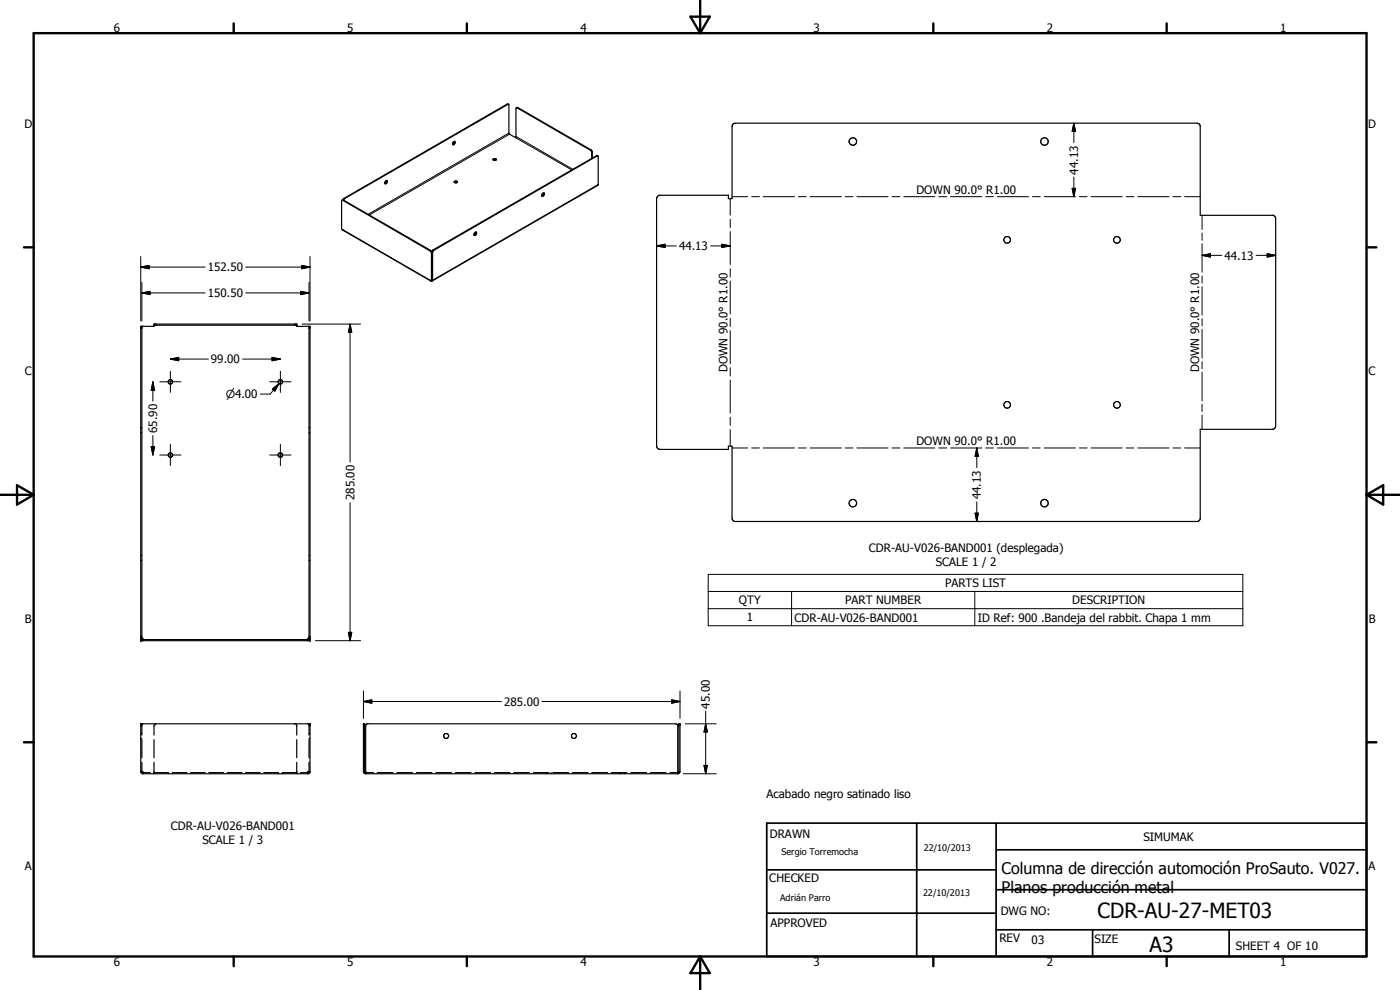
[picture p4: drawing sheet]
<svg xmlns="http://www.w3.org/2000/svg" width="420mm" height="297mm" viewBox="0 0 420 297" stroke-linecap="round" stroke-linejoin="round" font-family="sans-serif">
<g fill="none" stroke="#000" stroke-width=".35">
<path d="M152.6 31.3l-.4-.1-49 28.3-.3 .5M155.1 32.3l22.2 12.9 .3 .5v1.8M155.1 32.3h-.1M115.7 54.3l.3-.2a.51 .51 0 0 1 .2 .7 .51 .51 0 0 1-.7 .2zM116 54.1v.6l-.5 .4M136 42.7l.3-.3 .3 .2-.2 .6-.3 .2-.3-.2zM136.3 54.7l.3-.2 .6 .2M136.4 42.4l-.2 .7-.4 .2M136.4 54.4l.3-.1 .6 .2a.53 .53 0 0 1-.5 .4 .53 .53 0 0 1-.5-.3zM148 48l.2-.2 .7 .2M148 47.8a.49 .49 0 0 1 .5-.2 .49 .49 0 0 1 .4 .4l-.6 .1zM163.1 57.9l-.5 .4v.5"/>
<path d="M163.1 57.9a.52 .52 0 0 1 .2 .7 .52 .52 0 0 1-.7 .2M163.1 57.9a.67 .67 0 0 1-.5 .9M177.7 47.4v-1.8l-.3-.6-22-12.7-.6 .3v8.5l-.1 .2-1.8-1-.2-.3v-8.6l-.2-.1-49.1 28.3-.3 .5M179.4 46.8l-.3-.1-49.1 28.3-.3 .6v8.6h-.2M179.5 55.5v-8.5l-.2-.2-49.2 28.4-.3 .5-.1 8.5M179.5 55.5h.1M179.5 55.5l-49.8 28.8M197.4 58.8l.5-.2h20.7v1h1.1v-21.6l.2-.7 .8-.3h138.7l.8 .7v26.9h21.8l.8 .8v62.7l-.8 .7h-21.8v26.9l-.8 .8h-138.9l-.6-.4-.2-.7v-21.5h-1.1v.9h-20.5l-.7-.2-.3-.5v-74.5zM102.6 60.1l.5-.1 26.2 15.2 .4 .6M142.4 69.9l.5-.3a.62 .62 0 0 1 0 .7 .62 .62 0 0 1-.6 .3zM142.8 69.6v.6l-.5 .3M42.6 97.9v93.7"/>
<path d="M46.2 97.6h42.9M92.7 97.9v93.7M129.1 84.1l.4 .1-.2 .1zM129.5 84.2v-8.3l-.3-.5-26.3-15.3h-.3l-.1 8.6 .5 .4 26.2 15.2M129.5 84.2h.2M42.2 129.8h.1M42.2 128.3h.1M42.4 129.8h.2M42.4 128.3h.2M92.7 129.8h.1M92.7 128.3h.1M93 129.8h.1"/>
<path d="M93 128.3h.1M42.2 168.1h.1M42.2 166.7h.1M42.4 168.1h.2M42.4 166.7h.2M92.7 168.1h.1M92.7 166.7h.1M93 168.1h.1M93 166.7h.1M42.2 191.9h50.8v.3h-50.8zM42.9 192v-.4h-.7v-93.7h4v-.7h42.9v.7h3.9v93.7h-.6v.4M42.9 192.2h.1"/>
<path d="M92.4 192.2h.1M42.6 217.2h-.4v14.4l.7 .6M42.6 217.2h50.1M42.6 217.2v.2M42.6 217.6v3M42.6 217.2l-.4 .4M46.3 217.5l-.1 3.1M46.7 217.2h-.1M88.5 217.2h.2M89 217.5l.1 3.1M92.7 217.2h.3v14.4l-.6 .6M92.7 217.2l.3 .4"/>
<path d="M92.7 217.2v.2M92.7 217.6v3M42.2 231.5h.7v.7M42.2 221.6h.1M42.2 220.1h.1M42.4 221.6h.2M42.4 220.1h.2M42.6 221.9v5.5M42.6 228.7v2.9l.3 .2h2.2M42.9 232.2h49.5M46.2 231.8h4.4M46.2 221.9v5.5"/>
<path d="M46.2 228.7v2.9M46.2 231.7v.2M46.2 232v.2M50.5 231.8v.1M50.5 232v.2M51.7 231.8h4.4M51.8 231.8v.1M51.8 232v.2M57.2 231.8h4.4M62.7 231.8h4.4M68.2 231.8h4.4M73.7 231.8h4.4"/>
<path d="M79.2 231.8h4.4M83.5 231.8v.1M83.5 232v.2M84.7 231.8h4.4M84.8 231.8v.1M84.8 232v.2M89.1 221.9v5.5M89.1 228.7v2.9M89.1 231.7v.2M89.1 232v.2M92.7 221.9v5.5M92.7 228.7v2.9l-.3 .2h-2.2"/>
<path d="M92.7 221.6h.1M92.7 220.1h.1M93 221.6h.1M93 220.1h.1M93 231.5h-.6v.7M109.1 231.5h.3M109.8 232.2v-14.6l.4-.4h92.7l.3 .1 .2 .5v14.4M109.8 232.2h93.6M112.1 231.8h-2.3l-.4-.2v-14.4h-.3v14.4l.7 .6M113.2 231.8h4.7M119.1 231.8h4.7M125 231.8h4.6"/>
<path d="M130.8 231.8h4.7M136.7 231.8h4.6M142.5 231.8h4.7M148.4 231.8h4.7M154.2 231.8h4.7M160.1 231.8h4.6M164.1 231.8v.1M164.1 232v.2M165.4 231.8v.1M165.4 232v.2M165.9 231.8h4.7M171.8 231.8h4.7"/>
<path d="M177.6 231.8h4.7M183.5 231.8h4.7M186.1 231.8v.1M186.1 232v.2M187.4 231.8v.1M187.4 232v.2M189.3 231.8h4.7M195.2 231.8h4.7M201.1 231.8h2.3l.3-.3v-14.3h.4v14.3l-.1 .3-.6 .4"/>
<circle cx="256" cy="42.4" r="1.13"/>
<circle cx="313.5" cy="42.4" r="1.12"/>
<circle cx="302.3" cy="72" r=".98"/>
<circle cx="335.2" cy="71.9" r="1"/>
<circle cx="51.1" cy="114.6" r=".66"/>
<circle cx="84.1" cy="114.6" r=".66"/>
<circle cx="51.1" cy="136.5" r=".66"/>
<circle cx="84.1" cy="136.5" r=".66"/>
<circle cx="302.3" cy="121.5" r="1.01"/>
<circle cx="335.2" cy="121.5" r="1"/>
<circle cx="256" cy="151" r="1.13"/>
<circle cx="313.5" cy="151" r="1.13"/>
<circle cx="133.9" cy="220.8" r=".74"/>
<circle cx="172.2" cy="220.8" r=".74"/>
</g>
<g fill="#000">
<circle cx="42.2" cy="97.9" r=".18"/>
<circle cx="42.6" cy="97.9" r=".18"/>
<circle cx="46.2" cy="97.6" r=".18"/>
<circle cx="89.1" cy="97.6" r=".18"/>
<circle cx="89.1" cy="97.2" r=".18"/>
<circle cx="92.7" cy="97.9" r=".18"/>
<circle cx="93" cy="97.9" r=".18"/>
<circle cx="42.2" cy="192.2" r=".18"/>
<circle cx="42.2" cy="191.6" r=".18"/>
<circle cx="42.2" cy="191.9" r=".18"/>
<circle cx="42.6" cy="191.6" r=".18"/>
<circle cx="42.9" cy="191.9" r=".18"/>
<circle cx="92.4" cy="191.9" r=".18"/>
<circle cx="92.7" cy="191.6" r=".18"/>
<circle cx="93" cy="191.6" r=".18"/>
<circle cx="93" cy="192.2" r=".18"/>
<circle cx="93" cy="191.9" r=".18"/>
<circle cx="42.2" cy="217.2" r=".18"/>
<circle cx="42.6" cy="217.2" r=".18"/>
<circle cx="46.6" cy="217.2" r=".18"/>
<circle cx="89" cy="217.5" r=".18"/>
<circle cx="92.7" cy="217.2" r=".18"/>
<circle cx="93" cy="217.2" r=".18"/>
<circle cx="109.1" cy="217.2" r=".18"/>
<circle cx="109.4" cy="217.2" r=".18"/>
<circle cx="203.7" cy="217.2" r=".18"/>
<circle cx="204.1" cy="217.2" r=".18"/>
<circle cx="46.2" cy="231.7" r=".18"/>
<circle cx="89.1" cy="231.7" r=".18"/>
</g>
<g fill="none" stroke="#000" stroke-width=".3">
<path d="M152.2 31.2l.1 .2M152.7 39.9l-42.2 24.4M155.4 32.3l-.2 .1M322.3 37l.5 2.5h-1zM322.3 37v5.8M103.2 59.5l.2 .1M152.9 40.3l-42.1 24.2M154.7 41.3l16.9 9.7M154.8 40.9l17.1 9.9M177.4 45l-.2 .1M177.7 45.6l-.1 .1M179 46.7l.1 .1"/>
<path d="M179.5 55.4l-49.7 28.7-.1-.2M219.1 59.6v5M219.7 59h4.7M225.6 59h2.3M229.1 59h9.4M239.6 59h2.4M243.1 59h9.4M253.6 59h2.4M257.2 59h9.3M267.7 59h2.4M271.2 59h9.4M281.8 59h2.3"/>
<path d="M285.3 59h9.4M295.8 59h2.3M299.3 59h9.4M309.9 59h2.3M313.4 59h9.3M321.8 56.5h1l-.5 2.5zM322.3 53.1v5.9M323.9 59h2.4M327.4 59h9.4M338 59h2.3M341.4 59h9.4M352 59h2.4"/>
<path d="M355.5 59h4.7M42.2 77v19.3M90.6 79.6l2.4 .5-2.4 .5zM93 77v19.3M102.9 68.9l26.2 15.2M103.1 60l-.2 .1M129.3 75.2l-.2 .1M129.7 75.8l-.2 .1M129.7 75.6l.1 .1M130 75l.2 .1M197.1 73.8l2.5-.5v1zM197.1 73.8h5.9"/>
<path d="M213.3 73.8h5.8M216.7 73.3l2.4 .5-2.4 .5zM219.1 65.8v2.4M219.1 69.5v9.9M360.8 76.6l2.5-.5v1zM360.8 64.6v4.3M360.8 69.9v2.2M360.8 73.2v8.5M360.8 76.6h5.9M377 76.6h5.9M380.3 76.1l2.6 .5-2.6 .5zM42.2 80.1l2.5-.5v1z"/>
<path d="M42.2 80.1h19.3M42.6 87.9l2.4-.5v1zM42.6 87.9h18.9M42.6 84.7v11.6M73.7 87.9h19M73.7 80.1h19.3M90.2 87.4l2.5 .5-2.5 .5zM90.7 97.2h17.5M92.7 84.7v11.6M105.1 97.2l.5 2.5h-1zM105.1 97.2v41.4M219.1 80.6v2.5"/>
<path d="M219.1 84.3v9.9M219.1 95.5v2.5M219.1 99.2v9.9M360.8 82.8v2.2M360.8 86v8.6M360.8 95.6v2.2M360.8 98.8v8.6M45.9 114.6l.5 2.5h-1zM45.9 114.6v5.8M48 114.6h6.3M51.1 107.7l2.5-.5v1zM51.1 111.4v6.3"/>
<path d="M51.1 107.7h11.4M72.8 107.7h11.3M81 114.6h6.3M81.6 107.2l2.5 .5-2.5 .5zM81.7 116.7l2-1.6-1.2 2.2zM83.7 115.1l-2.6 3.1h-3M84.1 111.4v6.3M219.1 110.3v2.5M219.1 114v10M360.8 108.5v2.1M360.8 111.7v8.6M45.4 134h1l-.5 2.5z"/>
<path d="M45.9 130.7v5.8M48 136.5h6.3M51.1 133.3v6.4M81 136.5h6.3M84.1 133.3v6.4M219.1 125.2v2.4M219.1 128.9v5M219.7 134.4h4.7M225.6 134.4h2.3M229.1 134.4h9.4M239.6 134.4h2.4M243.1 134.4h9.4"/>
<path d="M253.6 134.4h2.4M257.2 134.4h9.3M267.7 134.4h2.4M271.2 134.4h9.4M281.8 134.4h2.3M285.3 134.4h9.4M293.1 134.4l.5 2.5h-1zM293.1 134.4v5.9M295.8 134.4h2.3M299.3 134.4h9.4M309.9 134.4h2.3M313.4 134.4h9.3"/>
<path d="M323.9 134.4h2.4M327.4 134.4h9.4M338 134.4h2.3M341.4 134.4h9.4M352 134.4h2.4M355.5 134.4h4.7M360.8 121.3v2.2M360.8 124.5v4.3M105.1 150.8v41.4M292.6 154h1l-.5 2.5zM293.1 150.6v5.9M212.5 172.3h160.5v15.4h-160.5z"/>
<path d="M212.5 177.5h160.5M237.6 177.5v10.2M292.6 177.5v10.2M94.6 192.2h13.6M104.6 189.7h1l-.5 2.5zM212.5 182.6h160.5M109.1 210.5l2.5-.5v1zM109.1 210.5h41.4M109.1 207.3v8.3M162.6 210.5h41.5M201.6 210l2.5 .5-2.5 .5zM204.1 207.3v8.3"/>
<path d="M205.7 217.2h9.3M211.8 217.2l.5 2.4h-1zM211.8 213.4v18.8M205 232.2h10M211.3 229.7h1l-.5 2.5z"/>
</g>
<g fill="none" stroke="#000" stroke-width=".71">
<path d="M10.1 9.9h400v277.1h-400zM70.1 7v2.9M140.1 7v2.9M207.2 5h5.8l-2.9 4.9zM210.1 0v9.9M280.1 7v2.9M350.1 7v2.9M7.2 74.2h2.9M410.1 74.2h3M.1 148.5h10M5.1 145.6l5 2.9-5 2.9zM410.1 148.5h10"/>
<path d="M410.1 148.5l5-2.9v5.8zM7.2 222.7h2.9M410.1 222.7h3M70.1 287v2.9M140.1 287v2.9M210.1 287v10M210.1 287l2.9 5h-5.8zM280.1 287v2.9M350.1 287v2.9"/>
</g>
<path d="M230.1 247h180v40h-180zM275.1 247v40M298.9 255h111.2M298.9 247v40M230.1 274h68.8M230.1 261h68.8M298.9 279h111.2M298.9 267h111.2M327.9 279v8M368.9 279v8" fill="none" stroke="#000" stroke-width=".51"/>
<g fill="#000">
<path d="M322.3 37l.5 2.5h-1zM321.8 56.5h1l-.5 2.5zM42.2 80.1l2.5-.5v1zM197.1 73.8l2.5-.5v1zM216.7 73.3l2.4 .5-2.4 .5zM360.8 76.6l2.5-.5v1zM380.3 76.1l2.6 .5-2.6 .5zM42.6 87.9l2.4-.5v1zM90.2 87.4l2.5 .5-2.5 .5zM90.6 79.6l2.4 .5-2.4 .5zM105.1 97.2l.5 2.5h-1zM45.9 114.6l.5 2.5h-1z"/>
<path d="M51.1 107.7l2.5-.5v1zM81.6 107.2l2.5 .5-2.5 .5zM81.7 116.7l2-1.6-1.2 2.2zM45.4 134h1l-.5 2.5zM293.1 134.4l.5 2.5h-1zM292.6 154h1l-.5 2.5zM104.6 189.7h1l-.5 2.5zM109.1 210.5l2.5-.5v1zM201.6 210l2.5 .5-2.5 .5zM211.8 217.2l.5 2.4h-1zM211.3 229.7h1l-.5 2.5z"/>
</g>
<g font-size="6.3">
<text x="329.4" y="275.4">CDR-AU-27-MET03</text>
<text x="345" y="285.6">A3</text>
</g>
<g font-size="4.8">
<text x="300.6" y="262.1">Columna de dirección automoción ProSauto. V027.</text>
<text x="300.6" y="267.8">Planos producción metal</text>
</g>
<g font-size="3.5">
<text x="34.2" y="9.6">6</text>
<text x="104.2" y="9.6">5</text>
<text x="174.2" y="9.6">4</text>
<text x="244.2" y="9.6">3</text>
<text x="314.2" y="9.6">2</text>
<text x="384.2" y="9.6">1</text>
<text x="7.3" y="38.4">D</text>
<text x="410.6" y="38.4">D</text>
<text x="323.5" y="52.4" transform="rotate(-90 323.5 52.4)">44.13</text>
<text x="275" y="58.2">DOWN 90.0° R1.00</text>
<text x="203.8" y="75.1">44.13</text>
<text x="367.5" y="77.9">44.13</text>
<text x="62.4" y="81.4">152.50</text>
<text x="62.4" y="89.2">150.50</text>
<text x="7.4" y="112.6">C</text>
<text x="63.3" y="109">99.00</text>
<text x="218.3" y="111.7" transform="rotate(-90 218.3 111.7)">DOWN 90.0° R1.00</text>
<text x="359.9" y="111.7" transform="rotate(-90 359.9 111.7)">DOWN 90.0° R1.00</text>
<text x="410.7" y="112.6">C</text>
<text x="47.2" y="129.9" transform="rotate(-90 47.2 129.9)">65.90</text>
<text x="275" y="133.6">DOWN 90.0° R1.00</text>
<text x="294.4" y="149.8" transform="rotate(-90 294.4 149.8)">44.13</text>
<text x="106.4" y="150" transform="rotate(-90 106.4 150)">285.00</text>
<text x="260.8" y="165.7">CDR-AU-V026-BAND001 (desplegada)</text>
<text x="280.8" y="169.8">SCALE 1 / 2</text>
<text x="283.6" y="176.2">PARTS LIST</text>
<text x="221.8" y="181.4">QTY</text>
<text x="253.6" y="181.3">PART NUMBER</text>
<text x="321.8" y="181.4">DESCRIPTION</text>
<text x="7.4" y="186.9">B</text>
<text x="224.1" y="186.4">1</text>
<text x="238.5" y="186.5">CDR-AU-V026-BAND001</text>
<text x="293.4" y="186.5">ID Ref: 900 .Bandeja del rabbit. Chapa 1 mm</text>
<text x="410.8" y="186.9">B</text>
<text x="151.3" y="211.8">285.00</text>
<text x="213.1" y="212.6" transform="rotate(-90 213.1 212.6)">45.00</text>
<text x="230.1" y="239.4">Acabado negro satinado liso</text>
<text x="51.3" y="248.9">CDR-AU-V026-BAND001</text>
<text x="231" y="251.5">DRAWN</text>
<text x="60.7" y="253.1">SCALE 1 / 3</text>
<text x="343.1" y="252.3">SIMUMAK</text>
<text x="7.4" y="261.1">A</text>
<text x="410.7" y="261.1">A</text>
<text x="230.9" y="264.6">CHECKED</text>
<text x="300.3" y="274.5">DWG NO:</text>
<text x="231.3" y="278.3">APPROVED</text>
<text x="299.9" y="282.6">REV</text>
<text x="309.6" y="283.3">03</text>
<text x="328.5" y="283.1">SIZE</text>
<text x="370.9" y="285.1">SHEET 4 OF 10</text>
<text x="34.2" y="289.9">6</text>
<text x="104.2" y="289.9">5</text>
<text x="174.2" y="289.9">4</text>
<text x="244.2" y="289.9">3</text>
<text x="314.2" y="289.9">2</text>
<text x="384.2" y="289.9">1</text>
</g>
<text font-size="3.3" x="67.8" y="119.5">n4.00</text>
<g font-size="2.7">
<text x="234.5" y="256.6">Sergio Torremocha</text>
<text x="277.2" y="255.3">22/10/2013</text>
<text x="277" y="268.7">22/10/2013</text>
<text x="234.1" y="270.3">Adrián Parro</text>
</g>
</svg>
